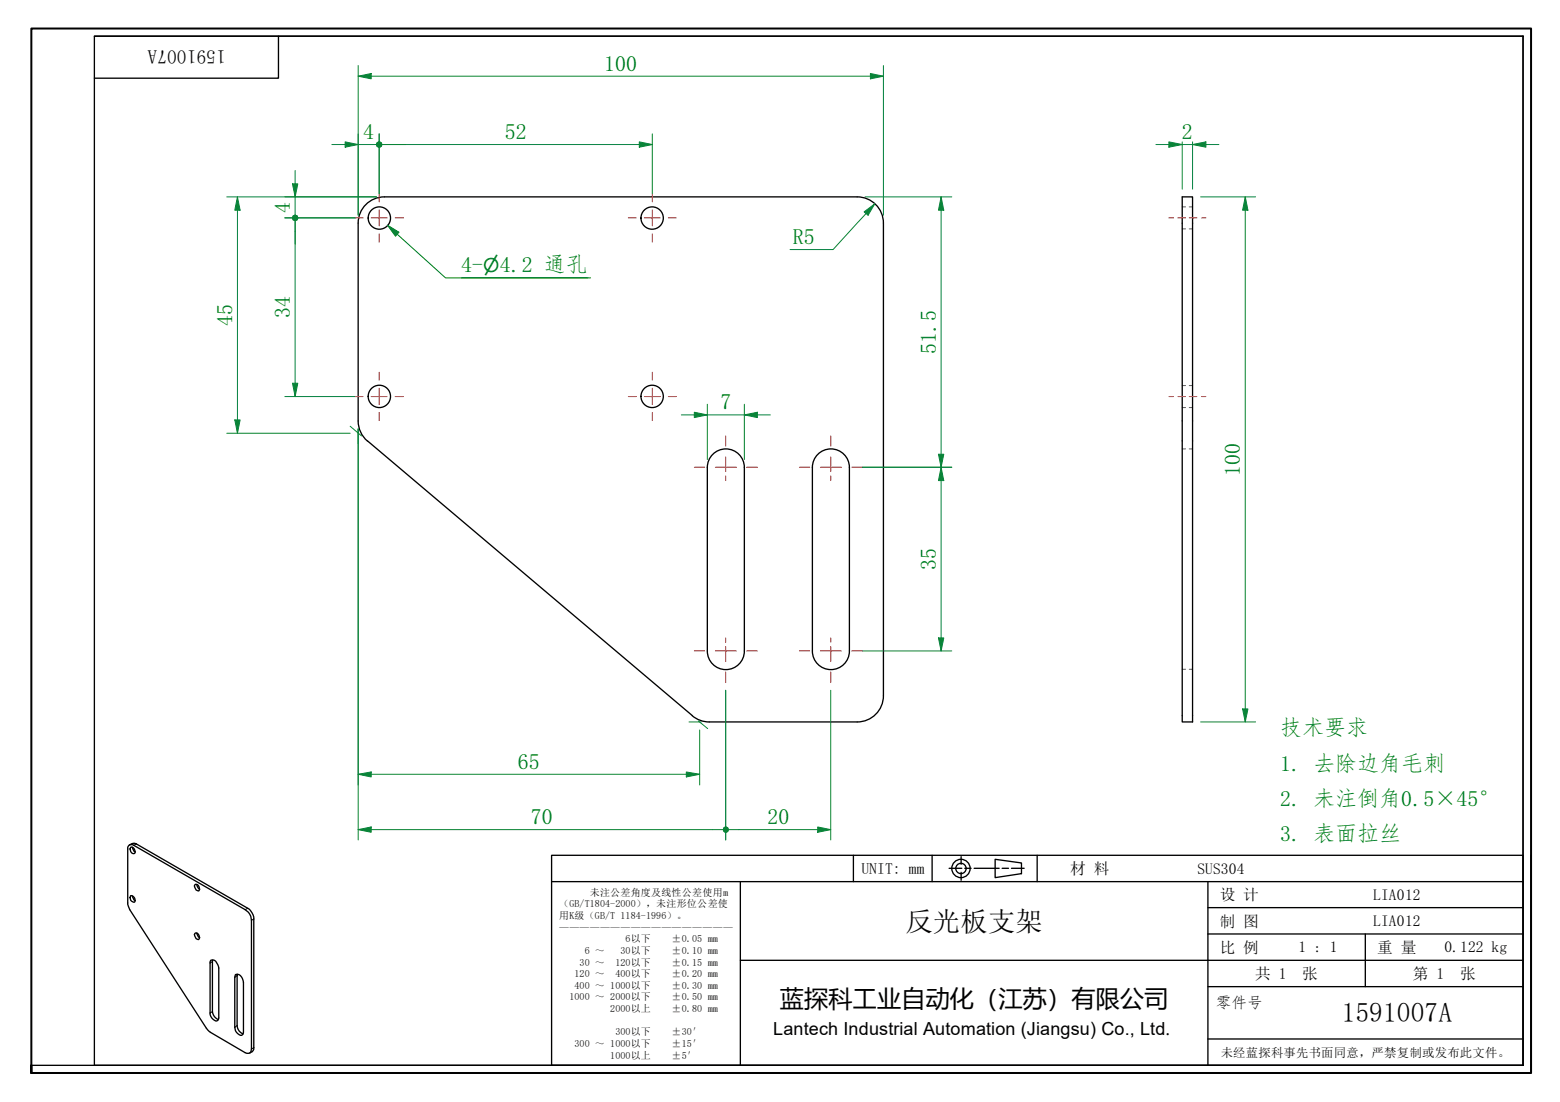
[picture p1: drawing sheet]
<svg xmlns="http://www.w3.org/2000/svg" width="297mm" height="210mm" viewBox="0 0 297 210" stroke-linecap="round" stroke-linejoin="round" font-family="sans-serif">
<g fill="none" stroke="#000" stroke-width=".25">
<path d="M73.2 37.5a5 5 0 0 0-5 5M73.2 37.5h90M163.2 37.5a5 5 0 0 1 5 5v90M225.1 37.5h2v100h-2zM68.2 42.5v37.7M68.2 80.2a5 5 0 0 0 1.8 3.8M70 84l61.8 52.3M135.7 86.5a3.5 3.5 0 0 1 3.9-.7 3.5 3.5 0 0 1 2.1 3.2v35a3.5 3.5 0 0 1-3.5 3.5 3.5 3.5 0 0 1-3.5-3.5v-35a3.5 3.5 0 0 1 1-2.5zM155.7 86.5a3.5 3.5 0 0 1 3.9-.7 3.5 3.5 0 0 1 2.1 3.2v35a3.5 3.5 0 0 1-3.5 3.5 3.5 3.5 0 0 1-3.5-3.5v-35a3.5 3.5 0 0 1 1-2.5zM131.8 136.3l1.5 .9 1.7 .3h28.2M168.2 132.5a5 5 0 0 1-5 5M24.4 161.1a.76 .76 0 0 1 1.1-.1l21.2 12.3a2.4 2.4 0 0 1 1.2 2v24.5a.74 .74 0 0 1-.4 .8 .74 .74 0 0 1-.8-.1l-6.6-3.9-.5-.4-14.9-22.9-.4-1.1v-10.8z"/>
<path d="M24.6 160.9a1.17 1.17 0 0 1 1.4-.1l21.2 12.2 .6 .5a2.29 2.29 0 0 1 .5 1.5v24.6a.94 .94 0 0 1-.7 1M24.9 170.6a.78 .78 0 0 1 .7 .4 .78 .78 0 0 1-.1 .9 .83 .83 0 0 1-.6-1.3zM24.9 161.4a.74 .74 0 0 1 .7 .4 .74 .74 0 0 1-.1 .8 .79 .79 0 0 1-.6-1.2zM25.2 170.7l.3 .7 .3 .1M25.2 161.4l.3 .8 .3 .1M37.1 177.8a.68 .68 0 0 1 .8 .3 .68 .68 0 0 1-.1 .9 1 1 0 0 1-.7-1.2zM37.2 168.4a.78 .78 0 0 1 .7 .5 .78 .78 0 0 1-.1 .8 .88 .88 0 0 1-.6-1.3zM37.5 168.5l.2 .5 .3 .4M37.5 177.7l.3 .8 .2 .1M40.1 182.9a.99 .99 0 0 1 1.4 .8l.2 .7v9.5a.56 .56 0 0 1-.5 .6 .56 .56 0 0 1-.6-.3 1.49 1.49 0 0 1-.6-1.3v-9.7zM40.5 182.9l-.1 9.8 .4 .9 .8 .6M44.8 185.6a1.3 1.3 0 0 1 1.6 1.5v9.5a.51 .51 0 0 1-.3 .5 .51 .51 0 0 1-.6 0 1.6 1.6 0 0 1-.8-1.4v-9.5z"/>
<path d="M45.2 185.6l-.1 9.8 .4 1 .8 .5"/>
<circle cx="72.2" cy="41.5" r="2.13"/>
<circle cx="124.2" cy="41.5" r="2.13"/>
<circle cx="72.2" cy="75.5" r="2.13"/>
<circle cx="124.2" cy="75.5" r="2.13"/>
</g>
<path d="M225.1 39.4h.6M226.4 39.4h.7M225.1 43.6h.6M226.4 43.6h.7M225.1 73.4h.6M225.1 77.6h.6M226.4 73.4h.7M226.4 77.6h.7M225.1 85.5h.6M226.4 85.5h.7M225.1 127.5h.6M226.4 127.5h.7" fill="none" stroke="#00f" stroke-width=".19"/>
<path d="M26 160.8l-.5 .2M47.2 173l-.5 .3M48.3 175l-.4 .3M40.4 183.2l-.4 .2M40.4 192.7l-.4 .2M45.1 185.8l-.4 .4M45.1 195.4l-.4 .3M48.3 199.6l-.4 .2" fill="none" stroke="#000" stroke-width=".19"/>
<path d="M6 204.4v-1.5v1.5M6 202.9v-197.5h285.5v199h-285.5" fill="none" stroke="#000" stroke-width=".38"/>
<path d="M18 6.9h272v196h-272zM18 6.9h272M53 6.9v8h-35M290 6.9v196h-284" fill="none" stroke="#000" stroke-width=".25"/>
<g fill="none" stroke="#000" stroke-width=".25">
<path d="M105 162.9h185v40h-185zM105 167.9h185M141 167.9v35M162.5 162.9v5M177.5 162.9v5M180.7 165.4h2.4M183 163.2v1.4M183 166.2v1.5M183.7 165.4h1.2M185.5 165.4h4.7M189.5 163.7l5 .7v2l-5 .8zM190.8 165.4h1.2"/>
<path d="M192.6 165.4h2.4M197.5 162.9v5M230 167.9v35M230 177.9h60M230 172.9h60M260 177.9v10M291.5 162.9v41.5h-186.5M141 182.9h149M230 197.9h60M230 187.9h60"/>
<circle cx="183" cy="165.4" r="1.75"/>
<circle cx="183" cy="165.4" r=".98"/>
</g>
<g fill="none" stroke="#f00" stroke-width=".19">
<path d="M72.2 36.9v1.6M72.2 40v3M124.2 36.9v1.6M124.2 40v3M67.6 41.5h1.6M70.7 41.5h3M72.2 44.5v1.6M75.2 41.5h1.6M119.6 41.5h1.6M122.7 41.5h3M124.2 44.5v1.6M127.3 41.5h1.5"/>
<path d="M67.6 75.5h1.6M70.7 75.5h3M72.2 70.9v1.5M72.2 73.9v3.2M72.2 78.6v1.5M75.2 75.5h1.6M119.6 75.5h1.6M122.7 75.5h3M124.2 70.9v1.5M124.2 73.9v3.2M124.2 78.6v1.5M127.3 75.5h1.5"/>
</g>
<path d="M222.6 41.5h.9M224.3 41.5h1.4M226.4 41.5h1.5M228.8 41.5h.8M222.6 75.5h.9M224.3 75.5h1.4M226.4 75.5h1.5M228.8 75.5h.8" fill="none" stroke="#f00" stroke-width=".19"/>
<path d="M237.1 37.5v2.5" fill="none" stroke="#00803f" stroke-width=".19"/>
<path d="M237.1 37.5l.5 2.5h-1z" fill="#00803f"/>
<path d="M237.1 37.5l.5 2.5h-1zM237.1 135v2.5" fill="none" stroke="#00803f" stroke-width=".19"/>
<path d="M236.6 135h1l-.5 2.5z" fill="#00803f"/>
<path d="M227.1 27.5h2.5M228.6 37.5h10.5M237.1 40v95M228.6 137.5h10.5M236.6 135h1l-.5 2.5z" fill="none" stroke="#00803f" stroke-width=".19"/>
<path d="M227.1 27.5l2.5-.5v1z" fill="#00803f"/>
<path d="M222.6 27.5h2.5M227.1 27.5l2.5-.5v1z" fill="none" stroke="#00803f" stroke-width=".19"/>
<path d="M222.6 27l2.5 .5-2.5 .5z" fill="#00803f"/>
<path d="M68.2 14.5h2.5M220.1 27.5h2.5M222.6 27l2.5 .5-2.5 .5zM225.1 27.5h2M225.1 27v9M227.1 27v9M229.6 27.5h2.5" fill="none" stroke="#00803f" stroke-width=".19"/>
<path d="M68.2 14.5l2.5-.5v1z" fill="#00803f"/>
<path d="M68.2 14.5l2.5-.5v1zM165.7 14.5h2.5" fill="none" stroke="#00803f" stroke-width=".19"/>
<path d="M165.7 14l2.5 .5-2.5 .5z" fill="#00803f"/>
<path d="M68.2 12.5v28.5M70.7 14.5h95M165.7 14l2.5 .5-2.5 .5zM168.2 12.5v28.5M65.7 27.5h2.5" fill="none" stroke="#00803f" stroke-width=".19"/>
<g fill="none" stroke="#f00" stroke-width=".19">
<path d="M132.2 89h2M136.2 89h4M138.2 83v2M138.2 87v2.8M138.2 90.6v.9M142.2 89h2M152.2 89h2M156.2 89h4M158.2 83v2M158.2 87v2.8M158.2 90.6v.9M162.2 89h2"/>
<path d="M132.2 124h2M136.2 124h4M138.2 121.5v.8M138.2 123.2v2.8M138.2 128v2M142.2 124h2M152.2 124h2M156.2 124h4M158.2 121.5v.8M158.2 123.2v2.8M158.2 128v2M162.2 124h2"/>
</g>
<path d="M65.7 27l2.5 .5-2.5 .5z" fill="#00803f"/>
<path d="M65.7 27l2.5 .5-2.5 .5zM72.8 27.5h1.9" fill="none" stroke="#00803f" stroke-width=".19"/>
<circle cx="72.2" cy="27.5" r=".63" fill="#00803f"/>
<path d="M63.2 27.5h2.5M68.2 27.5h4M68.2 25.5v15.5M72.2 25.5v11.4M72.8 27.5h4.4" fill="none" stroke="#00803f" stroke-width=".19"/>
<circle cx="72.2" cy="27.5" r=".63" fill="#00803f"/>
<path d="M121.7 27.5h2.5" fill="none" stroke="#00803f" stroke-width=".19"/>
<path d="M121.7 27l2.5 .5-2.5 .5z" fill="#00803f"/>
<path d="M72.2 25.5v11.4M74.7 27.5h47M121.7 27l2.5 .5-2.5 .5zM124.2 25.5v11.4M56.2 73v2.5" fill="none" stroke="#00803f" stroke-width=".19"/>
<path d="M55.7 73h1l-.5 2.5z" fill="#00803f"/>
<path d="M56.2 42.1v1.9M55.7 73h1l-.5 2.5z" fill="none" stroke="#00803f" stroke-width=".19"/>
<circle cx="56.2" cy="41.5" r=".63" fill="#00803f"/>
<path d="M54.2 41.5h13.4M56.2 42.1v30.9M54.2 75.5h13.4" fill="none" stroke="#00803f" stroke-width=".19"/>
<circle cx="56.2" cy="41.5" r=".63" fill="#00803f"/>
<path d="M56.2 35v2.5" fill="none" stroke="#00803f" stroke-width=".19"/>
<path d="M55.7 35h1l-.5 2.5z" fill="#00803f"/>
<path d="M54.2 37.5h17.5M55.7 35h1l-.5 2.5zM56.2 32.5v2.5M56.2 37.5v4M54.2 41.5h13.4M56.2 44v2.5M45.2 80v2.5" fill="none" stroke="#00803f" stroke-width=".19"/>
<path d="M44.7 80h1l-.5 2.5z" fill="#00803f"/>
<path d="M45.2 37.5v2.5M44.7 80h1l-.5 2.5z" fill="none" stroke="#00803f" stroke-width=".19"/>
<path d="M45.2 37.5l.5 2.5h-1z" fill="#00803f"/>
<path d="M43.2 37.5h28.5M45.2 37.5l.5 2.5h-1zM45.2 40v40M43.2 82.5h23.5M66.7 81.2l2.1 1.8M68.2 81.7v2.8M130.7 147.5h2.5" fill="none" stroke="#00803f" stroke-width=".19"/>
<path d="M130.7 147l2.5 .5-2.5 .5z" fill="#00803f"/>
<path d="M68.2 147.5h2.5M130.7 147l2.5 .5-2.5 .5z" fill="none" stroke="#00803f" stroke-width=".19"/>
<path d="M68.2 147.5l2.5-.5v1z" fill="#00803f"/>
<path d="M68.2 81.7v67.8M179.2 86.5v2.5M131.2 137.5h2.3M133 137.3l1.7 1.5M133.2 139v10.5M68.2 147.5l2.5-.5v1zM70.7 147.5h60" fill="none" stroke="#00803f" stroke-width=".19"/>
<path d="M178.7 86.5h1l-.5 2.5z" fill="#00803f"/>
<path d="M179.2 37.5v2.5M178.7 86.5h1l-.5 2.5z" fill="none" stroke="#00803f" stroke-width=".19"/>
<path d="M179.2 37.5l.5 2.5h-1z" fill="#00803f"/>
<path d="M164.7 37.5h16.5M179.2 37.5l.5 2.5h-1zM179.2 40v46.5M164.2 89h17M179.2 89v2.5" fill="none" stroke="#00803f" stroke-width=".19"/>
<path d="M179.2 89l.5 2.5h-1z" fill="#00803f"/>
<path d="M179.2 89l.5 2.5h-1zM179.2 121.5v2.5" fill="none" stroke="#00803f" stroke-width=".19"/>
<path d="M178.7 121.5h1l-.5 2.5z" fill="#00803f"/>
<path d="M141.7 79h2.5M164.2 89h17M179.2 91.5v30M164.2 124h17M178.7 121.5h1l-.5 2.5z" fill="none" stroke="#00803f" stroke-width=".19"/>
<path d="M141.7 79l2.5-.5v1z" fill="#00803f"/>
<path d="M132.2 79h2.5M141.7 79l2.5-.5v1z" fill="none" stroke="#00803f" stroke-width=".19"/>
<path d="M132.2 78.5l2.5 .5-2.5 .5z" fill="#00803f"/>
<path d="M129.7 79h2.5M132.2 78.5l2.5 .5-2.5 .5zM134.7 79h7M134.7 77v10.5M141.7 77v10.5M144.2 79h2.5" fill="none" stroke="#00803f" stroke-width=".19"/>
<path d="M73.8 42.9l1.8 1.7M87.8 52.9h24.2" fill="none" stroke="#008000" stroke-width=".19"/>
<path d="M73.8 42.9l2.1 1.3-.6 .8z" fill="#008000"/>
<path d="M73.8 42.9l2.1 1.3-.6 .8zM75.6 44.6l9.2 8.3h27.7" fill="none" stroke="#008000" stroke-width=".19"/>
<path d="M68.2 158h2.5" fill="none" stroke="#00803f" stroke-width=".19"/>
<path d="M68.2 158l2.5-.5v1z" fill="#00803f"/>
<path d="M68.2 158l2.5-.5v1zM135.7 158h1.9" fill="none" stroke="#00803f" stroke-width=".19"/>
<circle cx="138.2" cy="158" r=".61" fill="#00803f"/>
<path d="M68.2 81.7v78.3M138.2 131.5v28.5M70.7 158h65M138.8 158h1.9" fill="none" stroke="#00803f" stroke-width=".19"/>
<circle cx="138.2" cy="158" r=".62" fill="#00803f"/>
<path d="M155.7 158h2.5" fill="none" stroke="#00803f" stroke-width=".19"/>
<path d="M155.7 157.5l2.5 .5-2.5 .5z" fill="#00803f"/>
<path d="M166.6 38.8l-1.7 1.9M138.2 131.5v28.5M158.2 131.5v28.5M140.7 158h15M155.7 157.5l2.5 .5-2.5 .5z" fill="none" stroke="#00803f" stroke-width=".19"/>
<path d="M164.5 40.4l2.1-1.6-1.3 2.2z" fill="#00803f"/>
<path d="M164.5 40.4l2.1-1.6-1.3 2.2zM164.9 40.7l-6.3 6.8h-8.2" fill="none" stroke="#00803f" stroke-width=".19"/>
<g font-size="5.2">
<text x="172.4" y="177.3">反光板支架</text>
<text x="255.5" y="194.7">1591007A</text>
</g>
<text font-size="4.6" x="148.5" y="191.9">蓝探科工业自动化（江苏）有限公司</text>
<g font-size="4.2" fill="#008000">
<text x="115.1" y="13.5">100</text>
<text x="69.2" y="26.5">4</text>
<text x="96.1" y="26.5">52</text>
<text x="225" y="26.5">2</text>
<text x="55.2" y="40.5" transform="rotate(-90 55.2 40.5)">4</text>
<text x="150.9" y="46.5">R5</text>
<text x="87.8" y="51.8">4-</text>
<text x="95.2" y="51.8">4.2 通孔</text>
<text x="44.2" y="62.1" transform="rotate(-90 44.2 62.1)">45</text>
<text x="55.2" y="60.6" transform="rotate(-90 55.2 60.6)">34</text>
<text x="178.2" y="67.5" transform="rotate(-90 178.2 67.5)">51.5</text>
<text x="137.2" y="77.9">7</text>
<text x="236.1" y="90.6" transform="rotate(-90 236.1 90.6)">100</text>
<text x="178.2" y="108.6" transform="rotate(-90 178.2 108.6)">35</text>
<text x="243.8" y="140.1">技术要求</text>
<text x="98.6" y="146.5">65</text>
<text x="243.8" y="146.8">1. 去除边角毛刺</text>
<text x="243.8" y="153.5">2. 未注倒角0.5×45°</text>
<text x="101.1" y="157">70</text>
<text x="146.1" y="157">20</text>
<text x="243.8" y="160.2">3. 表面拉丝</text>
</g>
<text font-size="3.7" x="43" y="9.6" transform="rotate(180 43 9.6)">1591007A</text>
<text font-size="3.6" fill="#008000" x="92" y="51.8">⌀</text>
<text font-size="3.4" x="147.2" y="197.1">Lantech Industrial Automation (Jiangsu) Co., Ltd.</text>
<g font-size="3">
<text x="164" y="166.4">UNIT: mm</text>
<text x="203.8" y="166.5">材 料</text>
<text x="228" y="166.4">SUS304</text>
<text x="232.3" y="171.5">设 计</text>
<text x="261.5" y="171.4">LIA012</text>
<text x="232.3" y="176.5">制 图</text>
<text x="261.5" y="176.4">LIA012</text>
<text x="232.3" y="181.5">比 例</text>
<text x="247.3" y="181.4">1 : 1</text>
<text x="262.3" y="181.5">重 量</text>
<text x="275" y="181.3">0.122 kg</text>
<text x="231.5" y="191.9">零件号</text>
<text x="239" y="186.5">共 1</text>
<text x="248" y="186.5">张</text>
<text x="269" y="186.5">第 1</text>
<text x="278" y="186.5">张</text>
</g>
<text font-size="2.3" x="232.5" y="201.3">未经蓝探科事先书面同意，严禁复制或发布此文件。</text>
<g font-size="1.9">
<text x="106.5" y="172.8">（GB/T1804-2000），未注形位公差使</text>
<text x="112.3" y="170.6">未注公差角度及线性公差使用m</text>
<text x="106.5" y="175">用K级（GB/T 1184-1996）。</text>
<text x="106.5" y="177.3">—————————————————</text>
<text x="119.1" y="179.5">6以下</text>
<text x="127.9" y="179.5">±0.05 mm</text>
<text x="110.4" y="183.9">30 ～</text>
<text x="111.4" y="181.7">6 ～</text>
<text x="117.2" y="183.9">120以下</text>
<text x="118.2" y="181.7">30以下</text>
<text x="127.9" y="181.7">±0.10 mm</text>
<text x="127.9" y="183.9">±0.15 mm</text>
<text x="108.5" y="190.5">1000 ～ 2000以下</text>
<text x="109.4" y="186.1">120 ～</text>
<text x="109.4" y="188.3">400 ～ 1000以下</text>
<text x="117.2" y="186.1">400以下</text>
<text x="127.9" y="186.1">±0.20 mm</text>
<text x="127.9" y="188.3">±0.30 mm</text>
<text x="127.9" y="190.5">±0.50 mm</text>
<text x="116.2" y="192.8">2000以上</text>
<text x="117.2" y="197.2">300以下</text>
<text x="127.9" y="192.8">±0.80 mm</text>
<text x="127.9" y="197.2">±30′</text>
<text x="109.4" y="199.4">300 ～ 1000以下</text>
<text x="116.2" y="201.6">1000以上</text>
<text x="127.9" y="199.4">±15′</text>
<text x="127.9" y="201.6">±5′</text>
</g>
</svg>
